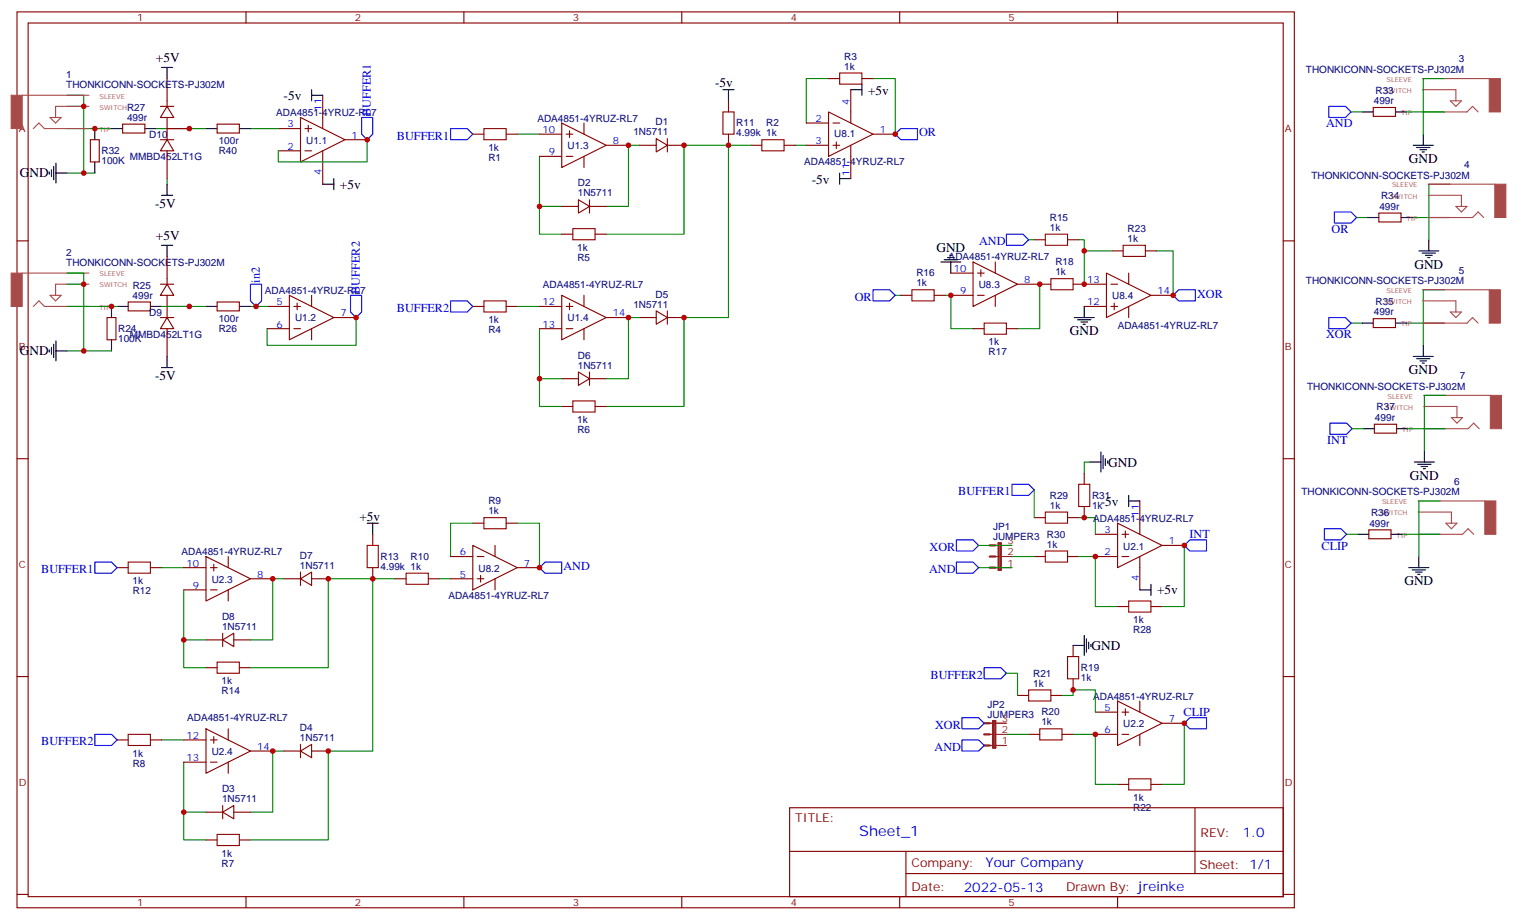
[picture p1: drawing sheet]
<svg xmlns="http://www.w3.org/2000/svg" width="481mm" height="292mm" viewBox="0 0 481 292" stroke-linecap="round" stroke-linejoin="round" font-family="sans-serif">
<g fill="none" stroke="#000" stroke-width=".35">
<path d="M51.3 21.4h3.5M53 21.4v3.5M98.9 30.2h3.5M98.9 28.5v3.5M229.4 28.5h3.5M231.2 28.5v3.5M270 28.5h3.5M273.5 26.7v3.5M432.3 35.5h3.5M442.8 35.5h3.6M15.6 54.6v.7M16.3 53.9v2.1"/>
<path d="M17 52.8v4.2M17.7 51.8v6.3M17.7 54.9h3.6M30.1 40.8v3.5M30.1 51.4v3.5M35.4 40.8h3.5M46 40.8h3.5M53 58.5v3.5M65.4 40.8h3.5M76 40.8h3.5M102.4 58.5h3.5M105.9 56.7v3.5"/>
<path d="M266.5 56.7h3.5M266.5 54.9v3.6M448.5 46.1h6.3M449.5 46.8h4.3M450.6 47.5h2.1M451.3 48.2h.7M451.7 42.6v3.5M51.3 77.9h3.5M51.3 62h3.5M53 77.9v3.5M434 69h3.6M444.6 69h3.5"/>
<path d="M450.3 79.6h6.3M453.4 76.1v3.5M35.4 97.3v3.5M37.1 97.3h3.6M47.7 97.3h3.6M65.4 97.3h3.5M76 97.3h3.5M298.6 83.1h6.3M299.6 82.4h4.2M300.7 81.7h2.1M301.4 81h.7M301.7 83.1v3.6"/>
<path d="M344.1 97.3v3.5M451.3 80.3h4.2M452.4 81h2.1M453.1 81.7h.7M15.6 111v.7M16.3 110.3v2.1M17 109.3v4.2M17.7 111.4h3.6M17.7 108.2v6.3M35.4 107.8v3.6M51.3 116.7h3.5M53 113.1v3.6"/>
<path d="M340.9 100.8h6.3M341.9 101.5h4.3M343 102.2h2.1M343.7 102.9h.7M432.3 102.6h3.5M442.8 102.6h3.6M448.5 113.1h6.3M449.5 113.8h4.3M450.6 114.5h2.1M451.3 115.3h.7M451.7 109.6v3.5M432.6 136.1h3.5"/>
<path d="M443.2 136.1h3.5M345.8 146.6h3.6M349.4 143.5v6.3M350.1 144.5v4.3M350.8 145.6v2.1M351.5 146.3v.7M358.2 159h3.5M358.2 157.2v3.6M448.8 146.6h6.4M449.9 147.4h4.2M451 148.1h2.1M451.7 148.8h.7"/>
<path d="M452 143.1v3.5M116.5 166.1h3.6M118.3 166.1v3.5M430.8 169.6h3.6M441.4 169.6h3.6M450.3 176.6v3.6M361.7 187.2h3.5M365.2 185.5v3.5M447.1 180.2h6.3M448.1 180.9h4.3M449.2 181.6h2.1M449.9 182.3h.7"/>
<path d="M340.5 204.9h3.6M344.1 201.7v6.3M344.8 202.7v4.3M345.5 203.8v2.1M346.2 204.5v.7"/>
</g>
<g fill="none" stroke="#008700" stroke-width=".35">
<path d="M21.3 30.2h5.3v24.7M21.3 33.8h5.3M262.9 24.9h-7v14.2M277 24.9h7.1v17.7M428.7 35.5h3.6M446.4 35.5h12M458.4 24.9h-6.7v17.7M21.3 54.9h8.8M21.3 40.8h14.1M49.5 40.8h15.9M53 56.7v1.8M79.5 40.8h8.8"/>
<path d="M116.5 44.3v7.1h-28.2v-3.5M164.1 42.6h7.1M171.2 49.6v15.9h7.1M203 46.1h-3.6v19.4h-7M231.2 46.1v54.7h-14.1v28.2h-24.7M238.2 46.1h-21.1v28.2h-24.7M252.3 46.1h3.6M460.1 58.5h-6.7v17.6M171.2 65.5v8.8h7.1M326.4 76.1h1.8M342.3 76.1h1.8v14.1M344.1 79.6h8.8"/>
<path d="M367 79.6h5.3v14.1M430.5 69h3.5M448.1 69h12M21.3 97.3h15.8M21.3 86.7h5.3v24.7M21.3 90.2h5.3M51.3 97.3h14.1M79.5 97.3h5.3M164.1 97.3h7.1M284.1 93.7h1.8M300 93.7h1.7v10.6h7.1M330 90.2v14.1h-7.1"/>
<path d="M458.4 92h-6.7v17.6M21.3 111.4h14.1M113 100.8v8.8h-28.2v-5.3M171.2 104.3v15.9h7.1M203 100.8h-3.6v19.4h-7M428.7 102.6h3.6M446.4 102.6h12M171.2 120.2v8.8h7.1M429.1 136.1h3.5M446.7 136.1h12M458.7 125.5h-6.7v17.6M328.2 155.5v8.8"/>
<path d="M345.8 146.6h-1.7v3.6M457 159h-6.7v17.6M150 166.1h-7v10.5M164.1 166.1h7.1v14.1M310.6 173.1h10.5M321.1 176.6h7.1M342.3 164.3h5.3v5.3M342.3 176.6h5.3v15.9h7M375.8 173.1v19.4h-7M427.3 169.6h3.5M445 169.6h12M51.3 180.2h7"/>
<path d="M58.3 187.2v15.9h7.1M90.1 183.7h-3.6v19.4h-7M118.3 183.7v54.7h-14.1v28.2h-24.7M125.3 183.7h-21.1v28.2h-24.7M139.5 183.7h3.5M310.6 180.2h10.5M58.3 203.1v8.8h7.1M319.4 213.7h3.5v7M51.3 234.8h7M90.1 238.4h-3.6v19.4h-7M312.3 229.6h7.1M312.3 236.6h7.1"/>
<path d="M319.4 233.1h7M337 220.7h3.5v-1.7h7.1v7M340.5 233.1h7.1v15.9h7M375.8 229.6v19.4h-7M58.3 257.8v8.8h7.1M58.3 241.9v15.9h7.1"/>
</g>
<g fill="none" stroke="#a10000" stroke-width=".35">
<path d="M229.4 35.5h3.5v7.1h-3.5zM266.5 23.2h7v3.5h-7zM153.6 40.8h7v3.5h-7zM241.8 44.3h7v3.6h-7zM181.8 72.6h7v3.5h-7zM331.7 74.3h7.1v3.6h-7.1zM356.4 77.9h7.1v3.5h-7.1zM153.6 95.5h7v3.5h-7zM289.4 92h7v3.5h-7zM333.5 88.4h7v3.6h-7zM312.3 102.6h7.1v3.5h-7.1zM181.8 127.2h7v3.6h-7z"/>
<path d="M342.3 153.7h3.5v7.1h-3.5zM40.7 178.4h7v3.5h-7zM116.5 173.1h3.6v7.1h-3.6zM153.6 164.3h7v3.5h-7zM331.7 174.9h7.1v3.5h-7.1zM331.7 162.5h7.1v3.6h-7.1zM128.9 181.9h7v3.6h-7zM358.2 190.7h7v3.6h-7zM68.9 210.1h7.1v3.6h-7.1zM326.4 219h7.1v3.5h-7.1zM338.8 208.4h3.5v7h-3.5zM40.7 233.1h7v3.5h-7z"/>
<path d="M330 231.3h7v3.5h-7zM358.2 247.2h7v3.5h-7zM68.9 264.8h7.1v3.6h-7.1z"/>
</g>
<g fill="none" stroke="#870000" stroke-width=".35">
<path d="M5.4 3.8h405.3v284.3h-405.3zM8.9 7.3h398.3v277.3h-398.3zM78.1 3.8v3.5M147.2 3.8v3.5M216.4 3.8v3.5M285.5 3.8v3.5M354.6 3.8v3.5M38.9 39.4h7.1v2.8h-7.1zM50.9 33.8h4.2M53 33.8l2.1 3.5h-4.2zM53 37.3v7M53 24.9v8.9"/>
<path d="M68.9 39.4h7.1v2.8h-7.1zM95.4 37.3l14.1 7-14.1 7.1zM97.8 39.8v2.1M102.4 30.2v10.6M178.3 39.1l14.1 7-14.1 7.1zM185.3 39.1v3.5M231.2 32v3.5M255.9 39.1h7M262.9 35.5l14.1 7.1-14.1 7zM262.9 24.9h3.6M264.3 39.1h2.2M270 28.5v10.6"/>
<path d="M273.5 24.9h3.5M435.8 34.1h7v2.8h-7zM28.7 44.3h2.8v7.1h-2.8zM50.9 44.3h4.2M53 44.3l2.1 3.6h-4.2zM53 40.8h7.1M53 47.9v8.8M88.3 40.8h7.1M88.3 47.9h7.1M96.8 40.8h2.1M96.8 47.9h2.1M102.4 47.9v10.6"/>
<path d="M109.5 44.3h7M150 42.6h3.6M160.6 42.6h3.5M171.2 42.6h7.1M171.2 49.6h7.1M179.7 42.6h2.1M179.7 49.6h2.1M180.7 41.5v2.1M185.3 49.6v3.6M192.4 46.1h7M203 46.1h5.2M208.2 44l3.6 2.1-3.6 2.1z"/>
<path d="M211.8 44v4.2M211.8 46.1h5.3M231.2 42.6v3.5M238.2 46.1h3.6M248.8 46.1h3.5M255.9 46.1h7M264.3 46.1h2.2M265.4 45v2.2M270 46.1v10.6M277 42.6h7.1M5.4 76.4h3.5M178.3 74.3h3.5"/>
<path d="M178.3 65.5h5.3M183.6 63.4l3.5 2.1-3.5 2.1zM187.1 63.4v4.2M187.1 65.5h5.3M188.8 74.3h3.6M328.2 76.1h3.5M338.8 76.1h3.5M352.9 79.6h3.5M363.5 79.6h3.5M407.2 76.4h3.5M437.6 67.6h7v2.8h-7zM40.7 95.8h7v2.9h-7z"/>
<path d="M50.9 90.2h4.2M53 90.2l2.1 3.5h-4.2zM53 93.7v7.1M53 97.3h7.1M53 81.4v8.8M68.9 95.8h7.1v2.9h-7.1zM84.8 97.3h7M91.8 93.7l14.1 7.1-14.1 7zM93.2 97.3h2.2M94.3 96.2v2.1M98.9 93.7v3.6M150 97.3h3.6"/>
<path d="M160.6 97.3h3.5M171.2 97.3h7.1M178.3 93.7l14.1 7.1-14.1 7zM179.7 97.3h2.1M180.7 96.2v2.1M185.3 93.7v3.6M208.2 98.7l3.6 2.1-3.6 2.1zM211.8 98.7v4.2M285.9 93.7h3.5M296.4 93.7h3.6M301.7 93.7h7.1M301.7 86.7h7.1"/>
<path d="M308.8 83.1l14.1 7.1-14.1 7.1zM310.2 93.7h2.1M310.2 86.7h2.1M311.3 85.6v2.1M315.8 83.1v3.6M315.8 93.7v3.6M322.9 90.2h10.6M340.5 90.2h10.6M344.1 97.3h7M351.1 86.7l14.1 7-14.1 7.1zM352.5 90.2h2.1M352.5 97.3h2.1"/>
<path d="M353.6 96.2v2.1M358.2 86.7v3.5M358.2 97.3v3.5M365.2 93.7h7.1M34 100.8h2.8v7h-2.8zM50.9 100.8h4.2M53 100.8l2.1 3.5h-4.2zM53 104.3v8.8M84.8 104.3h7M93.2 104.3h2.2M98.9 104.3v3.5M105.9 100.8h7.1"/>
<path d="M171.2 104.3h7.1M179.7 104.3h2.1M183.6 118.1l3.5 2.1-3.5 2.1zM185.3 104.3v3.5M187.1 118.1v4.2M192.4 100.8h7M203 100.8h5.2M211.8 100.8h5.3M308.8 104.3h3.5M319.4 104.3h3.5M435.8 101.1h7v2.9h-7zM178.3 120.2h5.3"/>
<path d="M178.3 129h3.5M187.1 120.2h5.3M188.8 129h3.6M436.1 134.7h7.1v2.8h-7.1zM5.4 145.6h3.5M344.1 150.2v3.5M361.7 159v10.6M407.2 145.6h3.5M65.4 176.6l14.1 7.1-14.1 7zM67.8 179.1v2.1M72.4 176.6v3.6M118.3 169.6v3.5"/>
<path d="M143 176.6h7M150 173.1l14.1 7.1-14.1 7zM150 166.1h3.6M151.4 176.6h2.2M157.1 173.1v3.5M160.6 166.1h3.5M328.2 176.6h3.5M328.2 164.3h3.5M338.8 176.6h3.5M338.8 164.3h3.5M344.1 160.8v3.5M347.6 176.6h7"/>
<path d="M347.6 169.6h7M354.6 166.1l14.2 7-14.2 7.1zM356.1 176.6h2.1M356.1 169.6h2.1M357.1 168.5v2.1M361.7 176.6v10.6M368.8 173.1h7M434.4 168.2h7v2.8h-7zM37.1 180.2h3.6M47.7 180.2h3.6M58.3 180.2h7.1M58.3 187.2h7.1"/>
<path d="M66.8 180.2h2.1M66.8 187.2h2.1M72.4 187.2v3.5M79.5 183.7h7M90.1 183.7h5.3M95.4 183.7l3.5-2.1v4.2zM95.4 181.6v4.2M98.9 183.7h5.3M118.3 180.2v3.5M125.3 183.7h3.6M135.9 183.7h3.6M143 183.7h7"/>
<path d="M151.4 183.7h2.2M152.5 182.6v2.1M157.1 183.7v3.5M164.1 180.2h7.1M354.6 192.5h3.6M365.2 192.5h3.6M5.4 214.7h3.5M65.4 203.1h5.3M65.4 211.9h3.5M70.7 203.1l3.5-2.1v4.2zM70.7 201v4.2M74.2 203.1h5.3"/>
<path d="M76 211.9h3.5M340.5 204.9v3.5M340.5 215.4v3.6M407.2 214.7h3.5M37.1 234.8h3.6M47.7 234.8h3.6M58.3 234.8h7.1M65.4 231.3l14.1 7.1-14.1 7zM66.8 234.8h2.1M67.8 233.8v2.1M72.4 231.3v3.5M79.5 238.4h7"/>
<path d="M90.1 238.4h5.3M95.4 238.4l3.5-2.1v4.2zM95.4 236.3v4.2M98.9 238.4h5.3M322.9 220.7h3.5M326.4 233.1h3.6M333.5 220.7h3.5M337 233.1h3.5M347.6 233.1h7M347.6 226h7M354.6 222.5l14.2 7.1-14.2 7zM356.1 233.1h2.1"/>
<path d="M356.1 226h2.1M357.1 225v2.1M361.7 222.5v3.5M361.7 233.1v3.5M368.8 229.6h7M58.3 241.9h7.1M65.4 257.8h5.3M66.8 241.9h2.1M70.7 257.8l3.5-2.1v4.2zM70.7 255.7v4.2M72.4 241.9v3.5M74.2 257.8h5.3"/>
<path d="M250.6 256.4h156.6v28.2h-156.6zM354.6 249h3.6M365.2 249h3.6M379.2 256.4v20.9M65.4 266.6h3.5M76 266.6h3.5M250.6 270.2h156.5M287.5 277.3h119.6M287.5 270.2v14.1M5.4 283.9h3.5M78.1 284.6v3.5M147.2 284.6v3.5"/>
<path d="M216.4 284.6v3.5M285.5 284.6v3.5M354.6 284.6v3.5M407.2 283.9h3.5"/>
</g>
<g fill="none" stroke="#00f" stroke-width=".35">
<path d="M114.8 37.3h3.5v5.3l-1.8 1.7-1.7-1.7zM421.7 33.8h5.3l1.7 1.7-1.7 1.8h-5.3zM143 40.8h5.3l1.7 1.8-1.7 1.7h-5.3zM285.9 40.8h5.2v3.5h-5.2l-1.8-1.7zM319.4 74.3h5.3l1.7 1.8-1.7 1.8h-5.3zM423.4 67.3h5.3l1.8 1.7-1.8 1.8h-5.3zM79.5 90.2h3.5v5.3l-1.8 1.8-1.7-1.8zM111.2 93.7h3.6v5.3l-1.8 1.8-1.8-1.8zM143 95.5h5.3l1.7 1.8-1.7 1.7h-5.3zM277 92h5.3l1.8 1.7-1.8 1.8h-5.3zM372.3 93.7l1.8-1.7h5.2v3.5h-5.2zM421.7 100.8h5.3l1.7 1.8-1.7 1.7h-5.3z"/>
<path d="M422 134.3h5.3l1.8 1.8-1.8 1.7h-5.3zM321.1 153.7h5.3l1.8 1.8-1.8 1.7h-5.3zM30.1 178.4h5.3l1.7 1.8-1.7 1.7h-5.3zM303.5 178.4h5.3l1.8 1.8-1.8 1.7h-5.3zM303.5 171.3h5.3l1.8 1.8-1.8 1.8h-5.3zM375.8 173.1l1.8-1.8h5.3v3.6h-5.3zM420.3 167.8h5.3l1.7 1.8-1.7 1.7h-5.3zM171.2 180.2l1.8-1.8h5.3v3.5h-5.3zM312.3 211.9h5.3l1.8 1.8-1.8 1.7h-5.3zM30.1 233.1h5.3l1.7 1.7-1.7 1.8h-5.3zM305.3 234.8h5.3l1.7 1.8-1.7 1.8h-5.3zM305.3 227.8h5.3l1.7 1.8-1.7 1.7h-5.3z"/>
<path d="M375.8 229.6l1.8-1.8h5.3v3.5h-5.3z"/>
</g>
<g fill="none" stroke="#a64a4a" stroke-width=".35">
<path d="M7.1 30.2h14.1M15.9 37.3h3.5l-1.8 1.8zM21.2 33.8h-3.6v3.5M21.3 30.2h6.9M21.3 33.8h6.9M451.4 24.9h7M451.4 28.5h7M451.4 35.5h7M458.5 24.9h14.1M458.5 28.5h3.5v3.5M458.5 35.5h7l1.8-1.7 1.8 1.7M460.2 32h3.6l-1.8 1.8z"/>
<path d="M10.6 40.8l1.7-1.7 1.8 1.7h7.1M21.3 40.8h6.9M453.2 58.5h6.9M460.2 58.5h14.1M453.2 62h6.9M453.2 69h6.9M460.2 62h3.6v3.5M460.2 69h7.1l1.8-1.7 1.7 1.7M462 65.5h3.5l-1.7 1.8zM7.1 86.7h14.1M10.6 97.3l1.7-1.8 1.8 1.8h7.1M15.9 93.7h3.5l-1.8 1.8z"/>
<path d="M21.2 90.2h-3.6v3.5M21.3 86.7h6.9M21.3 90.2h6.9M21.3 97.3h6.9M451.4 92h7M451.4 95.5h7M458.5 95.5h3.5v3.5M458.5 92h14.1M460.2 99h3.6l-1.8 1.8zM451.4 102.6h7M458.5 102.6h7l1.8-1.8 1.8 1.8M451.8 125.5h6.9"/>
<path d="M451.8 129h6.9M451.8 136.1h6.9M458.8 125.5h14.1M458.8 129h3.6v3.5M458.8 136.1h7.1l1.7-1.8 1.8 1.8M460.6 132.5h3.5l-1.7 1.8zM450 159h7M457.1 159h14.1M450 162.5h7M450 169.6h7M457.1 162.5h3.5v3.6M457.1 169.6h7l1.8-1.8 1.7 1.8"/>
<path d="M458.8 166.1h3.6l-1.8 1.7z"/>
</g>
<g fill="#a64a4a" stroke="#a64a4a" stroke-width=".32">
<path d="M3.5 86.7h3.6v10.6h-3.6z"/>
<path d="M3.5 30.2h3.6v10.6h-3.6z"/>
<path d="M472.6 24.9h3.5v10.6h-3.5z"/>
<path d="M474.3 58.5h3.6v10.5h-3.6z"/>
<path d="M472.6 92h3.5v10.6h-3.5z"/>
<path d="M471.2 159h3.5v10.6h-3.5z"/>
<path d="M472.9 125.5h3.6v10.6h-3.6z"/>
</g>
<path d="M315.8 176.6h5.3M315.8 173.1h5.3M315.8 180.2h5.3M314.1 236.6h5.3M314.1 233.1h5.3M314.1 229.6h5.3" fill="none" stroke="#8c2424" stroke-width=".35"/>
<path d="M314.1 176.6h1.7M314.1 173.1h1.7M316.9 172.4h.7v8.5h-.7zM314.1 180.2h1.7M312.3 236.6h1.8M312.3 233.1h1.8M312.3 229.6h1.8M315.1 228.8h.7v8.5h-.7z" fill="none" stroke="#8c2424" stroke-width=".71"/>
<g fill="#c00">
<circle cx="104.2" cy="238.4" r=".88"/>
<circle cx="104.2" cy="183.7" r=".88"/>
<circle cx="58.3" cy="203.1" r=".88"/>
<circle cx="118.3" cy="183.7" r=".88"/>
<circle cx="171.2" cy="120.2" r=".88"/>
<circle cx="217.1" cy="100.8" r=".88"/>
<circle cx="231.2" cy="46.1" r=".88"/>
<circle cx="217.1" cy="46.1" r=".88"/>
<circle cx="171.2" cy="65.5" r=".88"/>
<circle cx="199.4" cy="100.8" r=".88"/>
<circle cx="284.1" cy="42.6" r=".88"/>
<circle cx="86.5" cy="183.7" r=".88"/>
<circle cx="86.5" cy="238.4" r=".88"/>
<circle cx="171.2" cy="180.2" r=".88"/>
<circle cx="301.7" cy="93.7" r=".88"/>
<circle cx="330" cy="90.2" r=".88"/>
<circle cx="344.1" cy="90.2" r=".88"/>
<circle cx="372.3" cy="93.7" r=".88"/>
<circle cx="344.1" cy="79.6" r=".88"/>
<circle cx="347.6" cy="176.6" r=".88"/>
<circle cx="347.6" cy="233.1" r=".88"/>
<circle cx="60.1" cy="40.8" r=".88"/>
<circle cx="30.1" cy="40.8" r=".88"/>
<circle cx="60.1" cy="97.3" r=".88"/>
<circle cx="35.4" cy="97.3" r=".88"/>
<circle cx="26.6" cy="111.4" r=".88"/>
<circle cx="26.6" cy="90.2" r=".88"/>
<circle cx="26.6" cy="33.8" r=".88"/>
<circle cx="26.6" cy="54.9" r=".88"/>
<circle cx="81.2" cy="97.3" r=".88"/>
<circle cx="116.5" cy="44.3" r=".88"/>
<circle cx="58.3" cy="257.8" r=".88"/>
<circle cx="375.8" cy="229.6" r=".88"/>
<circle cx="375.8" cy="173.1" r=".88"/>
<circle cx="344.1" cy="164.3" r=".88"/>
<circle cx="340.5" cy="219" r=".88"/>
<circle cx="199.4" cy="46.1" r=".88"/>
<circle cx="113" cy="100.8" r=".88"/>
</g>
<text font-size="4.6" fill="#00f" x="272.7" y="265.4">Sheet_1</text>
<g font-size="4.2">
<text x="49.5" y="19.6">+5V</text>
<text x="226.9" y="27.8">-5v</text>
<text x="90" y="31.7">-5v</text>
<text x="275.4" y="30.2">+5v</text>
<text x="447.1" y="51.8">GND</text>
<text x="6.3" y="56.1">GND</text>
<text x="107.9" y="59.9">+5v</text>
<text x="257.6" y="58.4">-5v</text>
<text x="49.2" y="66">-5V</text>
<text x="49.5" y="76.1">+5V</text>
<text x="297.1" y="80.1">GND</text>
<text x="448.8" y="85.3">GND</text>
<text x="339.5" y="106.4">GND</text>
<text x="6.3" y="112.5">GND</text>
<text x="447.1" y="118.8">GND</text>
<text x="49.2" y="120.7">-5V</text>
<text x="351.6" y="148.1">GND</text>
<text x="447.4" y="152.3">GND</text>
<text x="349.3" y="160.4">-5v</text>
<text x="114.1" y="165.3">+5v</text>
<text x="445.7" y="185.8">GND</text>
<text x="367.2" y="188.7">+5v</text>
<text x="346.4" y="206.3">GND</text>
</g>
<g font-size="4.2" fill="#00f">
<text x="394.4" y="265.6">1.0</text>
<text x="312.8" y="275.2">Your Company</text>
<text x="305.8" y="283">2022-05-13</text>
</g>
<g font-size="3.9" fill="#00f">
<text x="117.7" y="36.8" transform="rotate(-90 117.7 36.8)">BUFFER1</text>
<text x="420.8" y="40.4">AND</text>
<text x="126" y="44.3">BUFFER1</text>
<text x="291.7" y="43.3">OR</text>
<text x="310.7" y="77.9">AND</text>
<text x="422.6" y="73.9">OR</text>
<text x="82.4" y="89.7" transform="rotate(-90 82.4 89.7)">in2</text>
<text x="114.2" y="93.2" transform="rotate(-90 114.2 93.2)">BUFFER2</text>
<text x="271.3" y="95.5">OR</text>
<text x="379.9" y="94.5">XOR</text>
<text x="126" y="99">BUFFER2</text>
<text x="420.8" y="107.4">XOR</text>
<text x="421.2" y="140.9">INT</text>
<text x="304.1" y="157.2">BUFFER1</text>
<text x="377.5" y="170.9">INT</text>
<text x="295" y="174.8">XOR</text>
<text x="419.4" y="174.4">CLIP</text>
<text x="13.1" y="181.9">BUFFER1</text>
<text x="178.8" y="180.9">AND</text>
<text x="294.8" y="181.9">AND</text>
<text x="295.3" y="215.4">BUFFER2</text>
<text x="375.6" y="227.3">CLIP</text>
<text x="296.8" y="231.2">XOR</text>
<text x="13.1" y="236.6">BUFFER2</text>
<text x="296.6" y="238.4">AND</text>
</g>
<g font-size="3.9" fill="#800">
<text x="252.3" y="260.9">TITLE:</text>
<text x="381" y="265.6">REV:</text>
<text x="289.2" y="275.1">Company:</text>
<text x="380.6" y="275.8">Sheet: 1/1</text>
<text x="289.2" y="282.8">Date:</text>
<text x="338.3" y="282.9">Drawn By: jreinke</text>
</g>
<g font-size="3.2" fill="#800">
<text x="43.5" y="6.8">1</text>
<text x="112.6" y="6.8">2</text>
<text x="181.8" y="6.8">3</text>
<text x="250.9" y="6.8">4</text>
<text x="320.1" y="6.8">5</text>
<text x="5.9" y="41.9">A</text>
<text x="407.7" y="41.9">A</text>
<text x="5.9" y="111">B</text>
<text x="407.7" y="111">B</text>
<text x="5.9" y="180.2">C</text>
<text x="407.7" y="180.2">C</text>
<text x="5.9" y="249.3">D</text>
<text x="407.7" y="249.3">D</text>
<text x="43.5" y="287.6">1</text>
<text x="112.6" y="287.6">2</text>
<text x="181.8" y="287.6">3</text>
<text x="250.9" y="287.6">4</text>
<text x="320.1" y="287.6">5</text>
</g>
<g font-size="3.2" fill="#000080">
<text x="267.9" y="22.1">1k</text>
<text x="267.9" y="18.9">R3</text>
<text x="414.4" y="23.2">THONKICONN-SOCKETS-PJ302M</text>
<text x="462.9" y="19.8">3</text>
<text x="21" y="28.1">THONKICONN-SOCKETS-PJ302M</text>
<text x="21" y="24.9">1</text>
<text x="436.5" y="29.7">R33</text>
<text x="40.3" y="35.2">R27</text>
<text x="436" y="33.1">499r</text>
<text x="40.3" y="38.3">499r</text>
<text x="87.6" y="36.9">ADA4851-4YRUZ-RL7</text>
<text x="170.5" y="38.6">ADA4851-4YRUZ-RL7</text>
<text x="208.1" y="39.7">D1</text>
<text x="233.6" y="40.1">R11</text>
<text x="243.2" y="40.1">R2</text>
<text x="47.4" y="43.8">D10</text>
<text x="69.4" y="45.8">100r</text>
<text x="97.2" y="45.8">U1.1</text>
<text x="155" y="47.9">1k</text>
<text x="180.1" y="47.4">U1.3</text>
<text x="201" y="42.9">1N5711</text>
<text x="233.6" y="43.3">4.99k 1k</text>
<text x="264.7" y="43.6">U8.1</text>
<text x="32.2" y="52.1">100K</text>
<text x="32.2" y="48.9">R32</text>
<text x="41.3" y="50.8">MMBD452LT1G</text>
<text x="69.4" y="48.8">R40</text>
<text x="155" y="51.1">R1</text>
<text x="255.2" y="52.5">ADA4851-4YRUZ-RL7</text>
<text x="464.7" y="53.3">4</text>
<text x="183.4" y="59.2">D2</text>
<text x="416.2" y="56.7">THONKICONN-SOCKETS-PJ302M</text>
<text x="183.4" y="62.3">1N5711</text>
<text x="438.3" y="63.2">R34</text>
<text x="333.1" y="70.1">R15</text>
<text x="437.7" y="66.6">499r</text>
<text x="333.1" y="73.3">1k</text>
<text x="357.8" y="76.8">1k</text>
<text x="357.8" y="73.6">R23</text>
<text x="21" y="81.3">2</text>
<text x="183.2" y="79.6">1k</text>
<text x="183.2" y="82.8">R5</text>
<text x="301" y="82.7">ADA4851-4YRUZ-RL7</text>
<text x="21" y="84.5">THONKICONN-SOCKETS-PJ302M</text>
<text x="290.8" y="87.7">R16</text>
<text x="334.9" y="87.4">1k</text>
<text x="334.9" y="84.2">R18</text>
<text x="462.9" y="86.9">5</text>
<text x="42.1" y="94.8">499r</text>
<text x="42.1" y="91.6">R25</text>
<text x="84.1" y="93.3">ADA4851-4YRUZ-RL7</text>
<text x="172.3" y="91.3">ADA4851-4YRUZ-RL7</text>
<text x="208.1" y="94.4">D5</text>
<text x="290.8" y="90.9">1k</text>
<text x="310.6" y="91.5">U8.3</text>
<text x="352.9" y="94.8">U8.4</text>
<text x="414.4" y="90.2">THONKICONN-SOCKETS-PJ302M</text>
<text x="47.4" y="100.2">D9</text>
<text x="93.6" y="101.8">U1.2</text>
<text x="180.1" y="102">U1.4</text>
<text x="201" y="97.6">1N5711</text>
<text x="436" y="100.1">499r</text>
<text x="436.5" y="96.7">R35</text>
<text x="37.5" y="105.4">R24</text>
<text x="41.3" y="107.3">MMBD452LT1G</text>
<text x="69.4" y="102.2">100r</text>
<text x="69.4" y="105.3">R26</text>
<text x="155" y="102.6">1k</text>
<text x="155" y="105.7">R4</text>
<text x="354.7" y="104.3">ADA4851-4YRUZ-RL7</text>
<text x="37.5" y="108.6">100K</text>
<text x="183.4" y="113.8">D6</text>
<text x="313.7" y="109.6">1k</text>
<text x="313.7" y="112.8">R17</text>
<text x="183.4" y="117">1N5711</text>
<text x="414.8" y="123.7">THONKICONN-SOCKETS-PJ302M</text>
<text x="463.3" y="120.4">7</text>
<text x="436.9" y="130.2">R37</text>
<text x="183.2" y="134.3">1k</text>
<text x="183.2" y="137.5">R6</text>
<text x="436.3" y="133.6">499r</text>
<text x="461.5" y="153.9">6</text>
<text x="155" y="160">R9</text>
<text x="333.1" y="161.5">1k</text>
<text x="333.1" y="158.3">R29</text>
<text x="346.5" y="161.5">1k</text>
<text x="346.5" y="158.3">R31</text>
<text x="413" y="157.2">THONKICONN-SOCKETS-PJ302M</text>
<text x="155" y="163.2">1k</text>
<text x="346.9" y="165.7">ADA4851-4YRUZ-RL7</text>
<text x="434.6" y="167.1">499r</text>
<text x="435.1" y="163.8">R36</text>
<text x="315.1" y="171.3">JUMPER3</text>
<text x="315.1" y="168.2">JP1</text>
<text x="332.2" y="173.8">1k</text>
<text x="332.2" y="170.6">R30</text>
<text x="57.6" y="176.2">ADA4851-4YRUZ-RL7</text>
<text x="95.2" y="177.3">D7</text>
<text x="120.8" y="177.7">R13</text>
<text x="130.3" y="177.7">R10</text>
<text x="356.5" y="174.5">U2.1</text>
<text x="42.1" y="185.5">1k</text>
<text x="67.2" y="185">U2.3</text>
<text x="95.2" y="180.5">1N5711</text>
<text x="120.8" y="180.9">4.99k 1k</text>
<text x="151.8" y="181.5">U8.2</text>
<text x="42.1" y="188.6">R12</text>
<text x="142.3" y="190.2">ADA4851-4YRUZ-RL7</text>
<text x="70.5" y="196.7">D8</text>
<text x="359.6" y="197.8">1k</text>
<text x="70.5" y="199.9">1N5711</text>
<text x="359.6" y="201">R28</text>
<text x="327.9" y="214.7">R21</text>
<text x="343" y="213">R19</text>
<text x="70.3" y="217.2">1k</text>
<text x="70.3" y="220.4">R14</text>
<text x="327.8" y="217.9">1k</text>
<text x="343" y="216.2">1k</text>
<text x="313.4" y="227.8">JUMPER3</text>
<text x="313.4" y="224.6">JP2</text>
<text x="330.5" y="227.1">R20</text>
<text x="346.9" y="222">ADA4851-4YRUZ-RL7</text>
<text x="59.4" y="228.8">ADA4851-4YRUZ-RL7</text>
<text x="95.2" y="232">D4</text>
<text x="330.5" y="230.3">1k</text>
<text x="356.5" y="230.7">U2.2</text>
<text x="67.2" y="239.6">U2.4</text>
<text x="95.2" y="235.2">1N5711</text>
<text x="42.1" y="240.1">1k</text>
<text x="42.1" y="243.3">R8</text>
<text x="70.5" y="251.4">D3</text>
<text x="70.5" y="254.6">1N5711</text>
<text x="359.6" y="254.2">1k</text>
<text x="359.6" y="257.4">R22</text>
<text x="70.3" y="271.9">1k</text>
<text x="70.3" y="275.1">R7</text>
</g>
<g font-size="3.2" fill="#00f">
<text x="102.1" y="35.2" transform="rotate(-90 102.1 35.2)">11</text>
<text x="269.6" y="33.4" transform="rotate(-90 269.6 33.4)">4</text>
<text x="91.2" y="40.5">3</text>
<text x="258.8" y="38.7">2</text>
<text x="91.2" y="47.5">2</text>
<text x="111.6" y="44">1</text>
<text x="172.1" y="42.2">10</text>
<text x="194.5" y="45.8">8</text>
<text x="258.8" y="45.8">3</text>
<text x="279.2" y="42.2">1</text>
<text x="174.1" y="49.3">9</text>
<text x="102.1" y="55.5" transform="rotate(-90 102.1 55.5)">4</text>
<text x="269.6" y="55.8" transform="rotate(-90 269.6 55.8)">11</text>
<text x="302.6" y="86.3">10</text>
<text x="325" y="89.9">8</text>
<text x="345" y="89.9">13</text>
<text x="304.7" y="93.4">9</text>
<text x="367.3" y="93.4">14</text>
<text x="87.7" y="96.9">5</text>
<text x="108.1" y="100.4">7</text>
<text x="172.1" y="96.9">12</text>
<text x="194.5" y="100.4">14</text>
<text x="345" y="96.9">12</text>
<text x="87.7" y="104">6</text>
<text x="172.1" y="104">13</text>
<text x="361.4" y="163.9" transform="rotate(-90 361.4 163.9)">11</text>
<text x="350.5" y="169.2">3</text>
<text x="370.9" y="172.8">1</text>
<text x="59.2" y="179.8">10</text>
<text x="145.9" y="176.3">6</text>
<text x="166.3" y="179.8">7</text>
<text x="350.5" y="176.3">2</text>
<text x="81.6" y="183.3">8</text>
<text x="145.9" y="183.3">5</text>
<text x="361.4" y="184.3" transform="rotate(-90 361.4 184.3)">4</text>
<text x="61.2" y="186.9">9</text>
<text x="350.5" y="225.7">5</text>
<text x="350.5" y="232.7">6</text>
<text x="370.9" y="229.2">7</text>
<text x="59.2" y="234.5">12</text>
<text x="81.6" y="238">14</text>
<text x="59.2" y="241.5">13</text>
</g>
<g font-size="3.2" fill="#8d2323">
<text x="319.7" y="172.8">3</text>
<text x="319.7" y="179.8">1</text>
<text x="319.7" y="176.3">2</text>
<text x="318" y="232.7">2</text>
<text x="318" y="229.2">3</text>
<text x="318" y="236.3">1</text>
</g>
<g font-size="2.1" fill="#a54b4b">
<text x="439.3" y="29.5">SWITCH</text>
<text x="440" y="26">SLEEVE</text>
<text x="31.6" y="31.3">SLEEVE</text>
<text x="31.6" y="34.8">SWITCH</text>
<text x="31.6" y="41.9">TIP</text>
<text x="444.6" y="36.6">TIP</text>
<text x="441.7" y="59.5">SLEEVE</text>
<text x="441" y="63">SWITCH</text>
<text x="446.4" y="70.1">TIP</text>
<text x="31.6" y="87.7">SLEEVE</text>
<text x="31.6" y="91.2">SWITCH</text>
<text x="440" y="93">SLEEVE</text>
<text x="31.6" y="98.3">TIP</text>
<text x="439.3" y="96.5">SWITCH</text>
<text x="444.6" y="103.6">TIP</text>
<text x="439.6" y="130.1">SWITCH</text>
<text x="440.3" y="126.5">SLEEVE</text>
<text x="444.9" y="137.1">TIP</text>
<text x="438.6" y="160">SLEEVE</text>
<text x="437.9" y="163.6">SWITCH</text>
<text x="443.2" y="170.6">TIP</text>
</g>
</svg>
